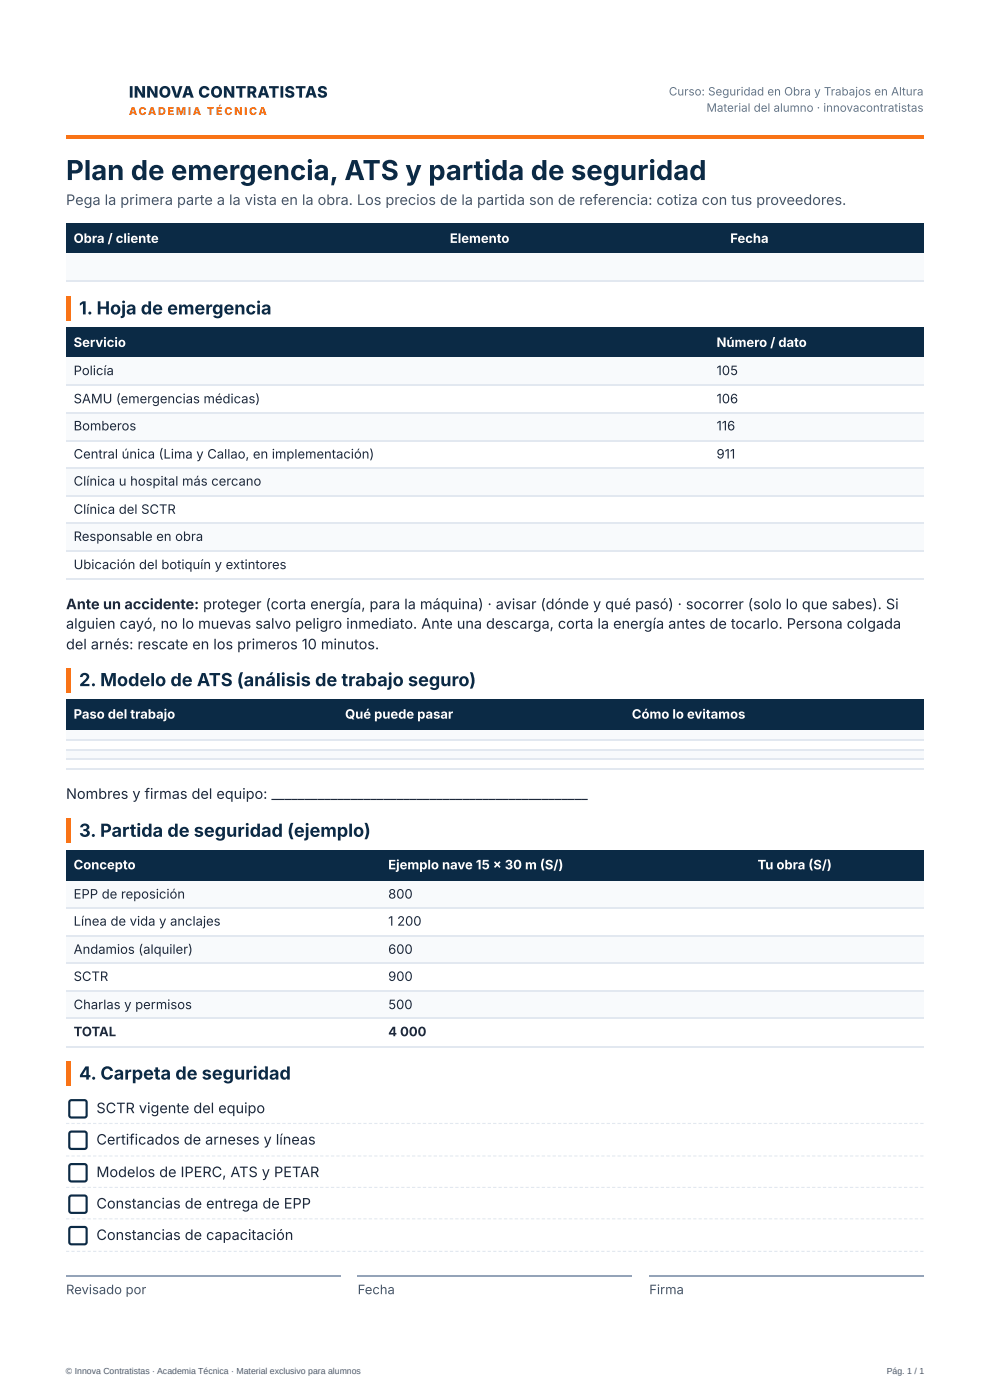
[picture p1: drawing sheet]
<svg xmlns="http://www.w3.org/2000/svg" width="210mm" height="297mm" viewBox="0 0 210 297" stroke-linecap="round" stroke-linejoin="round" font-family="sans-serif">
<path d="M14 28.8h182.1v.7h-182.1z" fill="#f97316"/>
<g fill="#0b2a45">
<path d="M14 47.4h79.9v6.5h-79.9z"/>
<path d="M93.9 47.4h59.6v6.5h-59.6z"/>
<path d="M153.5 47.4h42.6v6.5h-42.6z"/>
</g>
<g fill="#f8fafc">
<path d="M14 53.9h79.9v5.7h-79.9z"/>
<path d="M93.9 53.9h59.6v5.7h-59.6z"/>
<path d="M153.5 53.9h42.6v5.7h-42.6z"/>
</g>
<path d="M14 59.8h182.1" fill="none" stroke="#e2e8f0" stroke-width=".23"/>
<path d="M14 62.9h.9v5.3h-.9z" fill="#f97316"/>
<g fill="#0b2a45">
<path d="M14 69.5h136.5v6.5h-136.5z"/>
<path d="M150.5 69.5h45.6v6.5h-45.6z"/>
</g>
<g fill="#f8fafc">
<path d="M14 76h136.5v5.7h-136.5z"/>
<path d="M150.5 76h45.6v5.7h-45.6z"/>
<path d="M14 87.7h136.5v5.8h-136.5z"/>
<path d="M150.5 87.7h45.6v5.8h-45.6z"/>
<path d="M14 99.5h136.5v5.7h-136.5z"/>
<path d="M150.5 99.5h45.6v5.7h-45.6z"/>
<path d="M14 111.2h136.5v5.8h-136.5z"/>
<path d="M150.5 111.2h45.6v5.8h-45.6z"/>
</g>
<path d="M14 81.9h182.1M14 87.6h182.1M14 93.6h182.1M14 99.4h182.1M14 105.3h182.1M14 111.1h182.1M14 117.1h182.1M14 123.1h182.1" fill="none" stroke="#e2e8f0" stroke-width=".23"/>
<path d="M14 141.8h.9v5.3h-.9z" fill="#f97316"/>
<g fill="#0b2a45">
<path d="M14 148.5h57.6v6.7h-57.6z"/>
<path d="M71.6 148.5h61v6.7h-61z"/>
<path d="M132.6 148.5h63.5v6.7h-63.5z"/>
</g>
<g fill="#f8fafc">
<path d="M14 155.2h57.6v1.8h-57.6z"/>
<path d="M71.6 155.2h61v1.8h-61z"/>
<path d="M132.6 155.2h63.5v1.8h-63.5z"/>
<path d="M14 159.1h57.6v2.1h-57.6z"/>
<path d="M71.6 159.1h61v2.1h-61z"/>
<path d="M132.6 159.1h63.5v2.1h-63.5z"/>
</g>
<path d="M14 157.1h182.1M14 159.2h182.1M14 161.3h182.1M14 163.3h182.1" fill="none" stroke="#e2e8f0" stroke-width=".23"/>
<path d="M14 173.8h.9v5.3h-.9z" fill="#f97316"/>
<g fill="#0b2a45">
<path d="M14 180.5h66.8v6.7h-66.8z"/>
<path d="M80.8 180.5h78.5v6.7h-78.5z"/>
<path d="M159.3 180.5h36.8v6.7h-36.8z"/>
</g>
<g fill="#f8fafc">
<path d="M14 187.2h66.8v5.7h-66.8z"/>
<path d="M80.8 187.2h78.5v5.7h-78.5z"/>
<path d="M159.3 187.2h36.8v5.7h-36.8z"/>
<path d="M14 198.7h66.8v6h-66.8z"/>
<path d="M80.8 198.7h78.5v6h-78.5z"/>
<path d="M159.3 198.7h36.8v6h-36.8z"/>
<path d="M14 210.4h66.8v6h-66.8z"/>
<path d="M80.8 210.4h78.5v6h-78.5z"/>
<path d="M159.3 210.4h36.8v6h-36.8z"/>
</g>
<path d="M14 192.8h182.1M14 198.8h182.1M14 204.5h182.1M14 210.5h182.1M14 216.3h182.1M14 222.3h182.1" fill="none" stroke="#e2e8f0" stroke-width=".23"/>
<path d="M14 225.4h.9v5.3h-.9z" fill="#f97316"/>
<path d="M14 271.1h58.3M75.9 271.1h58.3M137.9 271.1h58.2" fill="none" stroke="#94a3b8" stroke-width=".23"/>
<path d="M14 238.5h.7v.2h-.7zM15.2 238.5h.7v.2h-.7zM16.3 238.5h.7v.2h-.7zM17.5 238.5h.7v.2h-.7zM18.6 238.5h.7v.2h-.7zM19.8 238.5h.7v.2h-.7zM20.9 238.5h.7v.2h-.7zM22.1 238.5h.6v.2h-.6zM23.2 238.5h.7v.2h-.7zM24.4 238.5h.6v.2h-.6zM25.5 238.5h.7v.2h-.7zM26.7 238.5h.6v.2h-.6zM27.8 238.5h.7v.2h-.7zM28.9 238.5h.7v.2h-.7zM30.1 238.5h.7v.2h-.7zM31.2 238.5h.7v.2h-.7zM32.4 238.5h.7v.2h-.7zM33.5 238.5h.7v.2h-.7zM34.7 238.5h.7v.2h-.7zM35.8 238.5h.7v.2h-.7zM37 238.5h.7v.2h-.7zM38.1 238.5h.7v.2h-.7zM39.3 238.5h.7v.2h-.7zM40.4 238.5h.7v.2h-.7zM41.6 238.5h.7v.2h-.7zM42.7 238.5h.7v.2h-.7zM43.9 238.5h.7v.2h-.7zM45 238.5h.7v.2h-.7zM46.2 238.5h.7v.2h-.7zM47.3 238.5h.7v.2h-.7zM48.5 238.5h.7v.2h-.7zM49.6 238.5h.7v.2h-.7zM50.8 238.5h.7v.2h-.7zM51.9 238.5h.7v.2h-.7zM53.1 238.5h.6v.2h-.6zM54.2 238.5h.7v.2h-.7zM55.4 238.5h.6v.2h-.6zM56.5 238.5h.7v.2h-.7zM57.6 238.5h.7v.2h-.7zM58.8 238.5h.7v.2h-.7zM59.9 238.5h.7v.2h-.7zM61.1 238.5h.7v.2h-.7zM62.2 238.5h.7v.2h-.7zM63.4 238.5h.7v.2h-.7zM64.5 238.5h.7v.2h-.7zM65.7 238.5h.7v.2h-.7zM66.8 238.5h.7v.2h-.7zM68 238.5h.7v.2h-.7zM69.1 238.5h.7v.2h-.7zM70.3 238.5h.7v.2h-.7zM71.4 238.5h.7v.2h-.7zM72.6 238.5h.7v.2h-.7zM73.7 238.5h.7v.2h-.7zM74.9 238.5h.7v.2h-.7zM76 238.5h.7v.2h-.7zM77.2 238.5h.7v.2h-.7zM78.3 238.5h.7v.2h-.7zM79.5 238.5h.7v.2h-.7zM80.6 238.5h.7v.2h-.7zM81.8 238.5h.6v.2h-.6zM82.9 238.5h.7v.2h-.7zM84.1 238.5h.6v.2h-.6zM85.2 238.5h.7v.2h-.7zM86.3 238.5h.7v.2h-.7zM87.5 238.5h.7v.2h-.7zM88.6 238.5h.7v.2h-.7zM89.8 238.5h.7v.2h-.7zM90.9 238.5h.7v.2h-.7zM92.1 238.5h.7v.2h-.7zM93.2 238.5h.7v.2h-.7zM94.4 238.5h.7v.2h-.7zM95.5 238.5h.7v.2h-.7zM96.7 238.5h.7v.2h-.7zM97.8 238.5h.7v.2h-.7zM99 238.5h.7v.2h-.7zM100.1 238.5h.7v.2h-.7zM101.3 238.5h.7v.2h-.7zM102.4 238.5h.7v.2h-.7zM103.6 238.5h.7v.2h-.7zM104.7 238.5h.7v.2h-.7zM105.9 238.5h.7v.2h-.7zM107 238.5h.7v.2h-.7zM108.2 238.5h.7v.2h-.7zM109.3 238.5h.7v.2h-.7zM110.5 238.5h.6v.2h-.6zM111.6 238.5h.7v.2h-.7zM112.8 238.5h.6v.2h-.6zM113.9 238.5h.7v.2h-.7zM115 238.5h.7v.2h-.7zM116.2 238.5h.7v.2h-.7zM117.3 238.5h.7v.2h-.7zM118.5 238.5h.7v.2h-.7zM119.6 238.5h.7v.2h-.7zM120.8 238.5h.7v.2h-.7zM121.9 238.5h.7v.2h-.7zM123.1 238.5h.7v.2h-.7zM124.2 238.5h.7v.2h-.7zM125.4 238.5h.7v.2h-.7zM126.5 238.5h.7v.2h-.7zM127.7 238.5h.7v.2h-.7zM128.8 238.5h.7v.2h-.7zM130 238.5h.7v.2h-.7zM131.1 238.5h.7v.2h-.7zM132.3 238.5h.7v.2h-.7zM133.4 238.5h.7v.2h-.7zM134.6 238.5h.7v.2h-.7zM135.7 238.5h.7v.2h-.7zM136.9 238.5h.7v.2h-.7zM138 238.5h.7v.2h-.7zM139.2 238.5h.6v.2h-.6zM140.3 238.5h.7v.2h-.7zM141.5 238.5h.6v.2h-.6zM142.6 238.5h.7v.2h-.7zM143.7 238.5h.7v.2h-.7zM144.9 238.5h.7v.2h-.7zM146 238.5h.7v.2h-.7zM147.2 238.5h.7v.2h-.7zM148.3 238.5h.7v.2h-.7zM149.5 238.5h.7v.2h-.7zM150.6 238.5h.7v.2h-.7zM151.8 238.5h.7v.2h-.7zM152.9 238.5h.7v.2h-.7zM154.1 238.5h.7v.2h-.7zM155.2 238.5h.7v.2h-.7zM156.4 238.5h.7v.2h-.7zM157.5 238.5h.7v.2h-.7zM158.7 238.5h.7v.2h-.7zM159.8 238.5h.7v.2h-.7zM161 238.5h.7v.2h-.7zM162.1 238.5h.7v.2h-.7zM163.3 238.5h.7v.2h-.7zM164.4 238.5h.7v.2h-.7zM165.6 238.5h.7v.2h-.7zM166.7 238.5h.7v.2h-.7zM167.9 238.5h.6v.2h-.6zM169 238.5h.7v.2h-.7zM170.2 238.5h.6v.2h-.6zM171.3 238.5h.7v.2h-.7zM172.5 238.5h.6v.2h-.6zM173.6 238.5h.7v.2h-.7zM174.7 238.5h.7v.2h-.7zM175.9 238.5h.7v.2h-.7zM177 238.5h.7v.2h-.7zM178.2 238.5h.7v.2h-.7zM179.3 238.5h.7v.2h-.7zM180.5 238.5h.7v.2h-.7zM181.6 238.5h.7v.2h-.7zM182.8 238.5h.7v.2h-.7zM183.9 238.5h.7v.2h-.7zM185.1 238.5h.7v.2h-.7zM186.2 238.5h.7v.2h-.7zM187.4 238.5h.7v.2h-.7zM188.5 238.5h.7v.2h-.7zM189.7 238.5h.7v.2h-.7zM190.8 238.5h.7v.2h-.7zM192 238.5h.7v.2h-.7zM193.1 238.5h.7v.2h-.7zM194.3 238.5h.7v.2h-.7zM195.4 238.5h.7v.2h-.7z" fill="#e2e8f0"/>
<path d="M14.8 233.8l.4-.1h2.7l.4 .1 .1 .3v2.8l-.1 .3-.4 .1h-2.7l-.4-.1-.1-.3v-2.8z" fill="none" stroke="#0b2a45" stroke-width=".46"/>
<path d="M14 245.4h.7v.2h-.7zM15.2 245.4h.7v.2h-.7zM16.3 245.4h.7v.2h-.7zM17.5 245.4h.7v.2h-.7zM18.6 245.4h.7v.2h-.7zM19.8 245.4h.7v.2h-.7zM20.9 245.4h.7v.2h-.7zM22.1 245.4h.6v.2h-.6zM23.2 245.4h.7v.2h-.7zM24.4 245.4h.6v.2h-.6zM25.5 245.4h.7v.2h-.7zM26.7 245.4h.6v.2h-.6zM27.8 245.4h.7v.2h-.7zM28.9 245.4h.7v.2h-.7zM30.1 245.4h.7v.2h-.7zM31.2 245.4h.7v.2h-.7zM32.4 245.4h.7v.2h-.7zM33.5 245.4h.7v.2h-.7zM34.7 245.4h.7v.2h-.7zM35.8 245.4h.7v.2h-.7zM37 245.4h.7v.2h-.7zM38.1 245.4h.7v.2h-.7zM39.3 245.4h.7v.2h-.7zM40.4 245.4h.7v.2h-.7zM41.6 245.4h.7v.2h-.7zM42.7 245.4h.7v.2h-.7zM43.9 245.4h.7v.2h-.7zM45 245.4h.7v.2h-.7zM46.2 245.4h.7v.2h-.7zM47.3 245.4h.7v.2h-.7zM48.5 245.4h.7v.2h-.7zM49.6 245.4h.7v.2h-.7zM50.8 245.4h.7v.2h-.7zM51.9 245.4h.7v.2h-.7zM53.1 245.4h.6v.2h-.6zM54.2 245.4h.7v.2h-.7zM55.4 245.4h.6v.2h-.6zM56.5 245.4h.7v.2h-.7zM57.6 245.4h.7v.2h-.7zM58.8 245.4h.7v.2h-.7zM59.9 245.4h.7v.2h-.7zM61.1 245.4h.7v.2h-.7zM62.2 245.4h.7v.2h-.7zM63.4 245.4h.7v.2h-.7zM64.5 245.4h.7v.2h-.7zM65.7 245.4h.7v.2h-.7zM66.8 245.4h.7v.2h-.7zM68 245.4h.7v.2h-.7zM69.1 245.4h.7v.2h-.7zM70.3 245.4h.7v.2h-.7zM71.4 245.4h.7v.2h-.7zM72.6 245.4h.7v.2h-.7zM73.7 245.4h.7v.2h-.7zM74.9 245.4h.7v.2h-.7zM76 245.4h.7v.2h-.7zM77.2 245.4h.7v.2h-.7zM78.3 245.4h.7v.2h-.7zM79.5 245.4h.7v.2h-.7zM80.6 245.4h.7v.2h-.7zM81.8 245.4h.6v.2h-.6zM82.9 245.4h.7v.2h-.7zM84.1 245.4h.6v.2h-.6zM85.2 245.4h.7v.2h-.7zM86.3 245.4h.7v.2h-.7zM87.5 245.4h.7v.2h-.7zM88.6 245.4h.7v.2h-.7zM89.8 245.4h.7v.2h-.7zM90.9 245.4h.7v.2h-.7zM92.1 245.4h.7v.2h-.7zM93.2 245.4h.7v.2h-.7zM94.4 245.4h.7v.2h-.7zM95.5 245.4h.7v.2h-.7zM96.7 245.4h.7v.2h-.7zM97.8 245.4h.7v.2h-.7zM99 245.4h.7v.2h-.7zM100.1 245.4h.7v.2h-.7zM101.3 245.4h.7v.2h-.7zM102.4 245.4h.7v.2h-.7zM103.6 245.4h.7v.2h-.7zM104.7 245.4h.7v.2h-.7zM105.9 245.4h.7v.2h-.7zM107 245.4h.7v.2h-.7zM108.2 245.4h.7v.2h-.7zM109.3 245.4h.7v.2h-.7zM110.5 245.4h.6v.2h-.6zM111.6 245.4h.7v.2h-.7zM112.8 245.4h.6v.2h-.6zM113.9 245.4h.7v.2h-.7zM115 245.4h.7v.2h-.7zM116.2 245.4h.7v.2h-.7zM117.3 245.4h.7v.2h-.7zM118.5 245.4h.7v.2h-.7zM119.6 245.4h.7v.2h-.7zM120.8 245.4h.7v.2h-.7zM121.9 245.4h.7v.2h-.7zM123.1 245.4h.7v.2h-.7zM124.2 245.4h.7v.2h-.7zM125.4 245.4h.7v.2h-.7zM126.5 245.4h.7v.2h-.7zM127.7 245.4h.7v.2h-.7zM128.8 245.4h.7v.2h-.7zM130 245.4h.7v.2h-.7zM131.1 245.4h.7v.2h-.7zM132.3 245.4h.7v.2h-.7zM133.4 245.4h.7v.2h-.7zM134.6 245.4h.7v.2h-.7zM135.7 245.4h.7v.2h-.7zM136.9 245.4h.7v.2h-.7zM138 245.4h.7v.2h-.7zM139.2 245.4h.6v.2h-.6zM140.3 245.4h.7v.2h-.7zM141.5 245.4h.6v.2h-.6zM142.6 245.4h.7v.2h-.7zM143.7 245.4h.7v.2h-.7zM144.9 245.4h.7v.2h-.7zM146 245.4h.7v.2h-.7zM147.2 245.4h.7v.2h-.7zM148.3 245.4h.7v.2h-.7zM149.5 245.4h.7v.2h-.7zM150.6 245.4h.7v.2h-.7zM151.8 245.4h.7v.2h-.7zM152.9 245.4h.7v.2h-.7zM154.1 245.4h.7v.2h-.7zM155.2 245.4h.7v.2h-.7zM156.4 245.4h.7v.2h-.7zM157.5 245.4h.7v.2h-.7zM158.7 245.4h.7v.2h-.7zM159.8 245.4h.7v.2h-.7zM161 245.4h.7v.2h-.7zM162.1 245.4h.7v.2h-.7zM163.3 245.4h.7v.2h-.7zM164.4 245.4h.7v.2h-.7zM165.6 245.4h.7v.2h-.7zM166.7 245.4h.7v.2h-.7zM167.9 245.4h.6v.2h-.6zM169 245.4h.7v.2h-.7zM170.2 245.4h.6v.2h-.6zM171.3 245.4h.7v.2h-.7zM172.5 245.4h.6v.2h-.6zM173.6 245.4h.7v.2h-.7zM174.7 245.4h.7v.2h-.7zM175.9 245.4h.7v.2h-.7zM177 245.4h.7v.2h-.7zM178.2 245.4h.7v.2h-.7zM179.3 245.4h.7v.2h-.7zM180.5 245.4h.7v.2h-.7zM181.6 245.4h.7v.2h-.7zM182.8 245.4h.7v.2h-.7zM183.9 245.4h.7v.2h-.7zM185.1 245.4h.7v.2h-.7zM186.2 245.4h.7v.2h-.7zM187.4 245.4h.7v.2h-.7zM188.5 245.4h.7v.2h-.7zM189.7 245.4h.7v.2h-.7zM190.8 245.4h.7v.2h-.7zM192 245.4h.7v.2h-.7zM193.1 245.4h.7v.2h-.7zM194.3 245.4h.7v.2h-.7zM195.4 245.4h.7v.2h-.7z" fill="#e2e8f0"/>
<path d="M14.8 240.5l.4-.2h2.7l.4 .2 .1 .3v2.8l-.1 .3-.4 .1h-2.7l-.4-.1-.1-.3v-2.8z" fill="none" stroke="#0b2a45" stroke-width=".46"/>
<path d="M14 252.1h.7v.2h-.7zM15.2 252.1h.7v.2h-.7zM16.3 252.1h.7v.2h-.7zM17.5 252.1h.7v.2h-.7zM18.6 252.1h.7v.2h-.7zM19.8 252.1h.7v.2h-.7zM20.9 252.1h.7v.2h-.7zM22.1 252.1h.6v.2h-.6zM23.2 252.1h.7v.2h-.7zM24.4 252.1h.6v.2h-.6zM25.5 252.1h.7v.2h-.7zM26.7 252.1h.6v.2h-.6zM27.8 252.1h.7v.2h-.7zM28.9 252.1h.7v.2h-.7zM30.1 252.1h.7v.2h-.7zM31.2 252.1h.7v.2h-.7zM32.4 252.1h.7v.2h-.7zM33.5 252.1h.7v.2h-.7zM34.7 252.1h.7v.2h-.7zM35.8 252.1h.7v.2h-.7zM37 252.1h.7v.2h-.7zM38.1 252.1h.7v.2h-.7zM39.3 252.1h.7v.2h-.7zM40.4 252.1h.7v.2h-.7zM41.6 252.1h.7v.2h-.7zM42.7 252.1h.7v.2h-.7zM43.9 252.1h.7v.2h-.7zM45 252.1h.7v.2h-.7zM46.2 252.1h.7v.2h-.7zM47.3 252.1h.7v.2h-.7zM48.5 252.1h.7v.2h-.7zM49.6 252.1h.7v.2h-.7zM50.8 252.1h.7v.2h-.7zM51.9 252.1h.7v.2h-.7zM53.1 252.1h.6v.2h-.6zM54.2 252.1h.7v.2h-.7zM55.4 252.1h.6v.2h-.6zM56.5 252.1h.7v.2h-.7zM57.6 252.1h.7v.2h-.7zM58.8 252.1h.7v.2h-.7zM59.9 252.1h.7v.2h-.7zM61.1 252.1h.7v.2h-.7zM62.2 252.1h.7v.2h-.7zM63.4 252.1h.7v.2h-.7zM64.5 252.1h.7v.2h-.7zM65.7 252.1h.7v.2h-.7zM66.8 252.1h.7v.2h-.7zM68 252.1h.7v.2h-.7zM69.1 252.1h.7v.2h-.7zM70.3 252.1h.7v.2h-.7zM71.4 252.1h.7v.2h-.7zM72.6 252.1h.7v.2h-.7zM73.7 252.1h.7v.2h-.7zM74.9 252.1h.7v.2h-.7zM76 252.1h.7v.2h-.7zM77.2 252.1h.7v.2h-.7zM78.3 252.1h.7v.2h-.7zM79.5 252.1h.7v.2h-.7zM80.6 252.1h.7v.2h-.7zM81.8 252.1h.6v.2h-.6zM82.9 252.1h.7v.2h-.7zM84.1 252.1h.6v.2h-.6zM85.2 252.1h.7v.2h-.7zM86.3 252.1h.7v.2h-.7zM87.5 252.1h.7v.2h-.7zM88.6 252.1h.7v.2h-.7zM89.8 252.1h.7v.2h-.7zM90.9 252.1h.7v.2h-.7zM92.1 252.1h.7v.2h-.7zM93.2 252.1h.7v.2h-.7zM94.4 252.1h.7v.2h-.7zM95.5 252.1h.7v.2h-.7zM96.7 252.1h.7v.2h-.7zM97.8 252.1h.7v.2h-.7zM99 252.1h.7v.2h-.7zM100.1 252.1h.7v.2h-.7zM101.3 252.1h.7v.2h-.7zM102.4 252.1h.7v.2h-.7zM103.6 252.1h.7v.2h-.7zM104.7 252.1h.7v.2h-.7zM105.9 252.1h.7v.2h-.7zM107 252.1h.7v.2h-.7zM108.2 252.1h.7v.2h-.7zM109.3 252.1h.7v.2h-.7zM110.5 252.1h.6v.2h-.6zM111.6 252.1h.7v.2h-.7zM112.8 252.1h.6v.2h-.6zM113.9 252.1h.7v.2h-.7zM115 252.1h.7v.2h-.7zM116.2 252.1h.7v.2h-.7zM117.3 252.1h.7v.2h-.7zM118.5 252.1h.7v.2h-.7zM119.6 252.1h.7v.2h-.7zM120.8 252.1h.7v.2h-.7zM121.9 252.1h.7v.2h-.7zM123.1 252.1h.7v.2h-.7zM124.2 252.1h.7v.2h-.7zM125.4 252.1h.7v.2h-.7zM126.5 252.1h.7v.2h-.7zM127.7 252.1h.7v.2h-.7zM128.8 252.1h.7v.2h-.7zM130 252.1h.7v.2h-.7zM131.1 252.1h.7v.2h-.7zM132.3 252.1h.7v.2h-.7zM133.4 252.1h.7v.2h-.7zM134.6 252.1h.7v.2h-.7zM135.7 252.1h.7v.2h-.7zM136.9 252.1h.7v.2h-.7zM138 252.1h.7v.2h-.7zM139.2 252.1h.6v.2h-.6zM140.3 252.1h.7v.2h-.7zM141.5 252.1h.6v.2h-.6zM142.6 252.1h.7v.2h-.7zM143.7 252.1h.7v.2h-.7zM144.9 252.1h.7v.2h-.7zM146 252.1h.7v.2h-.7zM147.2 252.1h.7v.2h-.7zM148.3 252.1h.7v.2h-.7zM149.5 252.1h.7v.2h-.7zM150.6 252.1h.7v.2h-.7zM151.8 252.1h.7v.2h-.7zM152.9 252.1h.7v.2h-.7zM154.1 252.1h.7v.2h-.7zM155.2 252.1h.7v.2h-.7zM156.4 252.1h.7v.2h-.7zM157.5 252.1h.7v.2h-.7zM158.7 252.1h.7v.2h-.7zM159.8 252.1h.7v.2h-.7zM161 252.1h.7v.2h-.7zM162.1 252.1h.7v.2h-.7zM163.3 252.1h.7v.2h-.7zM164.4 252.1h.7v.2h-.7zM165.6 252.1h.7v.2h-.7zM166.7 252.1h.7v.2h-.7zM167.9 252.1h.6v.2h-.6zM169 252.1h.7v.2h-.7zM170.2 252.1h.6v.2h-.6zM171.3 252.1h.7v.2h-.7zM172.5 252.1h.6v.2h-.6zM173.6 252.1h.7v.2h-.7zM174.7 252.1h.7v.2h-.7zM175.9 252.1h.7v.2h-.7zM177 252.1h.7v.2h-.7zM178.2 252.1h.7v.2h-.7zM179.3 252.1h.7v.2h-.7zM180.5 252.1h.7v.2h-.7zM181.6 252.1h.7v.2h-.7zM182.8 252.1h.7v.2h-.7zM183.9 252.1h.7v.2h-.7zM185.1 252.1h.7v.2h-.7zM186.2 252.1h.7v.2h-.7zM187.4 252.1h.7v.2h-.7zM188.5 252.1h.7v.2h-.7zM189.7 252.1h.7v.2h-.7zM190.8 252.1h.7v.2h-.7zM192 252.1h.7v.2h-.7zM193.1 252.1h.7v.2h-.7zM194.3 252.1h.7v.2h-.7zM195.4 252.1h.7v.2h-.7z" fill="#e2e8f0"/>
<path d="M14.8 247.4l.4-.2h2.7l.4 .2 .1 .3v2.8l-.1 .3-.4 .1h-2.7l-.4-.1-.1-.3v-2.8z" fill="none" stroke="#0b2a45" stroke-width=".46"/>
<path d="M14 258.8h.7v.2h-.7zM15.2 258.8h.7v.2h-.7zM16.3 258.8h.7v.2h-.7zM17.5 258.8h.7v.2h-.7zM18.6 258.8h.7v.2h-.7zM19.8 258.8h.7v.2h-.7zM20.9 258.8h.7v.2h-.7zM22.1 258.8h.6v.2h-.6zM23.2 258.8h.7v.2h-.7zM24.4 258.8h.6v.2h-.6zM25.5 258.8h.7v.2h-.7zM26.7 258.8h.6v.2h-.6zM27.8 258.8h.7v.2h-.7zM28.9 258.8h.7v.2h-.7zM30.1 258.8h.7v.2h-.7zM31.2 258.8h.7v.2h-.7zM32.4 258.8h.7v.2h-.7zM33.5 258.8h.7v.2h-.7zM34.7 258.8h.7v.2h-.7zM35.8 258.8h.7v.2h-.7zM37 258.8h.7v.2h-.7zM38.1 258.8h.7v.2h-.7zM39.3 258.8h.7v.2h-.7zM40.4 258.8h.7v.2h-.7zM41.6 258.8h.7v.2h-.7zM42.7 258.8h.7v.2h-.7zM43.9 258.8h.7v.2h-.7zM45 258.8h.7v.2h-.7zM46.2 258.8h.7v.2h-.7zM47.3 258.8h.7v.2h-.7zM48.5 258.8h.7v.2h-.7zM49.6 258.8h.7v.2h-.7zM50.8 258.8h.7v.2h-.7zM51.9 258.8h.7v.2h-.7zM53.1 258.8h.6v.2h-.6zM54.2 258.8h.7v.2h-.7zM55.4 258.8h.6v.2h-.6zM56.5 258.8h.7v.2h-.7zM57.6 258.8h.7v.2h-.7zM58.8 258.8h.7v.2h-.7zM59.9 258.8h.7v.2h-.7zM61.1 258.8h.7v.2h-.7zM62.2 258.8h.7v.2h-.7zM63.4 258.8h.7v.2h-.7zM64.5 258.8h.7v.2h-.7zM65.7 258.8h.7v.2h-.7zM66.8 258.8h.7v.2h-.7zM68 258.8h.7v.2h-.7zM69.1 258.8h.7v.2h-.7zM70.3 258.8h.7v.2h-.7zM71.4 258.8h.7v.2h-.7zM72.6 258.8h.7v.2h-.7zM73.7 258.8h.7v.2h-.7zM74.9 258.8h.7v.2h-.7zM76 258.8h.7v.2h-.7zM77.2 258.8h.7v.2h-.7zM78.3 258.8h.7v.2h-.7zM79.5 258.8h.7v.2h-.7zM80.6 258.8h.7v.2h-.7zM81.8 258.8h.6v.2h-.6zM82.9 258.8h.7v.2h-.7zM84.1 258.8h.6v.2h-.6zM85.2 258.8h.7v.2h-.7zM86.3 258.8h.7v.2h-.7zM87.5 258.8h.7v.2h-.7zM88.6 258.8h.7v.2h-.7zM89.8 258.8h.7v.2h-.7zM90.9 258.8h.7v.2h-.7zM92.1 258.8h.7v.2h-.7zM93.2 258.8h.7v.2h-.7zM94.4 258.8h.7v.2h-.7zM95.5 258.8h.7v.2h-.7zM96.7 258.8h.7v.2h-.7zM97.8 258.8h.7v.2h-.7zM99 258.8h.7v.2h-.7zM100.1 258.8h.7v.2h-.7zM101.3 258.8h.7v.2h-.7zM102.4 258.8h.7v.2h-.7zM103.6 258.8h.7v.2h-.7zM104.7 258.8h.7v.2h-.7zM105.9 258.8h.7v.2h-.7zM107 258.8h.7v.2h-.7zM108.2 258.8h.7v.2h-.7zM109.3 258.8h.7v.2h-.7zM110.5 258.8h.6v.2h-.6zM111.6 258.8h.7v.2h-.7zM112.8 258.8h.6v.2h-.6zM113.9 258.8h.7v.2h-.7zM115 258.8h.7v.2h-.7zM116.2 258.8h.7v.2h-.7zM117.3 258.8h.7v.2h-.7zM118.5 258.8h.7v.2h-.7zM119.6 258.8h.7v.2h-.7zM120.8 258.8h.7v.2h-.7zM121.9 258.8h.7v.2h-.7zM123.1 258.8h.7v.2h-.7zM124.2 258.8h.7v.2h-.7zM125.4 258.8h.7v.2h-.7zM126.5 258.8h.7v.2h-.7zM127.7 258.8h.7v.2h-.7zM128.8 258.8h.7v.2h-.7zM130 258.8h.7v.2h-.7zM131.1 258.8h.7v.2h-.7zM132.3 258.8h.7v.2h-.7zM133.4 258.8h.7v.2h-.7zM134.6 258.8h.7v.2h-.7zM135.7 258.8h.7v.2h-.7zM136.9 258.8h.7v.2h-.7zM138 258.8h.7v.2h-.7zM139.2 258.8h.6v.2h-.6zM140.3 258.8h.7v.2h-.7zM141.5 258.8h.6v.2h-.6zM142.6 258.8h.7v.2h-.7zM143.7 258.8h.7v.2h-.7zM144.9 258.8h.7v.2h-.7zM146 258.8h.7v.2h-.7zM147.2 258.8h.7v.2h-.7zM148.3 258.8h.7v.2h-.7zM149.5 258.8h.7v.2h-.7zM150.6 258.8h.7v.2h-.7zM151.8 258.8h.7v.2h-.7zM152.9 258.8h.7v.2h-.7zM154.1 258.8h.7v.2h-.7zM155.2 258.8h.7v.2h-.7zM156.4 258.8h.7v.2h-.7zM157.5 258.8h.7v.2h-.7zM158.7 258.8h.7v.2h-.7zM159.8 258.8h.7v.2h-.7zM161 258.8h.7v.2h-.7zM162.1 258.8h.7v.2h-.7zM163.3 258.8h.7v.2h-.7zM164.4 258.8h.7v.2h-.7zM165.6 258.8h.7v.2h-.7zM166.7 258.8h.7v.2h-.7zM167.9 258.8h.6v.2h-.6zM169 258.8h.7v.2h-.7zM170.2 258.8h.6v.2h-.6zM171.3 258.8h.7v.2h-.7zM172.5 258.8h.6v.2h-.6zM173.6 258.8h.7v.2h-.7zM174.7 258.8h.7v.2h-.7zM175.9 258.8h.7v.2h-.7zM177 258.8h.7v.2h-.7zM178.2 258.8h.7v.2h-.7zM179.3 258.8h.7v.2h-.7zM180.5 258.8h.7v.2h-.7zM181.6 258.8h.7v.2h-.7zM182.8 258.8h.7v.2h-.7zM183.9 258.8h.7v.2h-.7zM185.1 258.8h.7v.2h-.7zM186.2 258.8h.7v.2h-.7zM187.4 258.8h.7v.2h-.7zM188.5 258.8h.7v.2h-.7zM189.7 258.8h.7v.2h-.7zM190.8 258.8h.7v.2h-.7zM192 258.8h.7v.2h-.7zM193.1 258.8h.7v.2h-.7zM194.3 258.8h.7v.2h-.7zM195.4 258.8h.7v.2h-.7z" fill="#e2e8f0"/>
<path d="M14.8 254.1l.4-.2h2.7l.4 .2 .1 .3v2.7l-.1 .4-.4 .1h-2.7l-.4-.1-.1-.4v-2.7z" fill="none" stroke="#0b2a45" stroke-width=".46"/>
<path d="M14 265.7h.7v.2h-.7zM15.2 265.7h.7v.2h-.7zM16.3 265.7h.7v.2h-.7zM17.5 265.7h.7v.2h-.7zM18.6 265.7h.7v.2h-.7zM19.8 265.7h.7v.2h-.7zM20.9 265.7h.7v.2h-.7zM22.1 265.7h.6v.2h-.6zM23.2 265.7h.7v.2h-.7zM24.4 265.7h.6v.2h-.6zM25.5 265.7h.7v.2h-.7zM26.7 265.7h.6v.2h-.6zM27.8 265.7h.7v.2h-.7zM28.9 265.7h.7v.2h-.7zM30.1 265.7h.7v.2h-.7zM31.2 265.7h.7v.2h-.7zM32.4 265.7h.7v.2h-.7zM33.5 265.7h.7v.2h-.7zM34.7 265.7h.7v.2h-.7zM35.8 265.7h.7v.2h-.7zM37 265.7h.7v.2h-.7zM38.1 265.7h.7v.2h-.7zM39.3 265.7h.7v.2h-.7zM40.4 265.7h.7v.2h-.7zM41.6 265.7h.7v.2h-.7zM42.7 265.7h.7v.2h-.7zM43.9 265.7h.7v.2h-.7zM45 265.7h.7v.2h-.7zM46.2 265.7h.7v.2h-.7zM47.3 265.7h.7v.2h-.7zM48.5 265.7h.7v.2h-.7zM49.6 265.7h.7v.2h-.7zM50.8 265.7h.7v.2h-.7zM51.9 265.7h.7v.2h-.7zM53.1 265.7h.6v.2h-.6zM54.2 265.7h.7v.2h-.7zM55.4 265.7h.6v.2h-.6zM56.5 265.7h.7v.2h-.7zM57.6 265.7h.7v.2h-.7zM58.8 265.7h.7v.2h-.7zM59.9 265.7h.7v.2h-.7zM61.1 265.7h.7v.2h-.7zM62.2 265.7h.7v.2h-.7zM63.4 265.7h.7v.2h-.7zM64.5 265.7h.7v.2h-.7zM65.7 265.7h.7v.2h-.7zM66.8 265.7h.7v.2h-.7zM68 265.7h.7v.2h-.7zM69.1 265.7h.7v.2h-.7zM70.3 265.7h.7v.2h-.7zM71.4 265.7h.7v.2h-.7zM72.6 265.7h.7v.2h-.7zM73.7 265.7h.7v.2h-.7zM74.9 265.7h.7v.2h-.7zM76 265.7h.7v.2h-.7zM77.2 265.7h.7v.2h-.7zM78.3 265.7h.7v.2h-.7zM79.5 265.7h.7v.2h-.7zM80.6 265.7h.7v.2h-.7zM81.8 265.7h.6v.2h-.6zM82.9 265.7h.7v.2h-.7zM84.1 265.7h.6v.2h-.6zM85.2 265.7h.7v.2h-.7zM86.3 265.7h.7v.2h-.7zM87.5 265.7h.7v.2h-.7zM88.6 265.7h.7v.2h-.7zM89.8 265.7h.7v.2h-.7zM90.9 265.7h.7v.2h-.7zM92.1 265.7h.7v.2h-.7zM93.2 265.7h.7v.2h-.7zM94.4 265.7h.7v.2h-.7zM95.5 265.7h.7v.2h-.7zM96.7 265.7h.7v.2h-.7zM97.8 265.7h.7v.2h-.7zM99 265.7h.7v.2h-.7zM100.1 265.7h.7v.2h-.7zM101.3 265.7h.7v.2h-.7zM102.4 265.7h.7v.2h-.7zM103.6 265.7h.7v.2h-.7zM104.7 265.7h.7v.2h-.7zM105.9 265.7h.7v.2h-.7zM107 265.7h.7v.2h-.7zM108.2 265.7h.7v.2h-.7zM109.3 265.7h.7v.2h-.7zM110.5 265.7h.6v.2h-.6zM111.6 265.7h.7v.2h-.7zM112.8 265.7h.6v.2h-.6zM113.9 265.7h.7v.2h-.7zM115 265.7h.7v.2h-.7zM116.2 265.7h.7v.2h-.7zM117.3 265.7h.7v.2h-.7zM118.5 265.7h.7v.2h-.7zM119.6 265.7h.7v.2h-.7zM120.8 265.7h.7v.2h-.7zM121.9 265.7h.7v.2h-.7zM123.1 265.7h.7v.2h-.7zM124.2 265.7h.7v.2h-.7zM125.4 265.7h.7v.2h-.7zM126.5 265.7h.7v.2h-.7zM127.7 265.7h.7v.2h-.7zM128.8 265.7h.7v.2h-.7zM130 265.7h.7v.2h-.7zM131.1 265.7h.7v.2h-.7zM132.3 265.7h.7v.2h-.7zM133.4 265.7h.7v.2h-.7zM134.6 265.7h.7v.2h-.7zM135.7 265.7h.7v.2h-.7zM136.9 265.7h.7v.2h-.7zM138 265.7h.7v.2h-.7zM139.2 265.7h.6v.2h-.6zM140.3 265.7h.7v.2h-.7zM141.5 265.7h.6v.2h-.6zM142.6 265.7h.7v.2h-.7zM143.7 265.7h.7v.2h-.7zM144.9 265.7h.7v.2h-.7zM146 265.7h.7v.2h-.7zM147.2 265.7h.7v.2h-.7zM148.3 265.7h.7v.2h-.7zM149.5 265.7h.7v.2h-.7zM150.6 265.7h.7v.2h-.7zM151.8 265.7h.7v.2h-.7zM152.9 265.7h.7v.2h-.7zM154.1 265.7h.7v.2h-.7zM155.2 265.7h.7v.2h-.7zM156.4 265.7h.7v.2h-.7zM157.5 265.7h.7v.2h-.7zM158.7 265.7h.7v.2h-.7zM159.8 265.7h.7v.2h-.7zM161 265.7h.7v.2h-.7zM162.1 265.7h.7v.2h-.7zM163.3 265.7h.7v.2h-.7zM164.4 265.7h.7v.2h-.7zM165.6 265.7h.7v.2h-.7zM166.7 265.7h.7v.2h-.7zM167.9 265.7h.6v.2h-.6zM169 265.7h.7v.2h-.7zM170.2 265.7h.6v.2h-.6zM171.3 265.7h.7v.2h-.7zM172.5 265.7h.6v.2h-.6zM173.6 265.7h.7v.2h-.7zM174.7 265.7h.7v.2h-.7zM175.9 265.7h.7v.2h-.7zM177 265.7h.7v.2h-.7zM178.2 265.7h.7v.2h-.7zM179.3 265.7h.7v.2h-.7zM180.5 265.7h.7v.2h-.7zM181.6 265.7h.7v.2h-.7zM182.8 265.7h.7v.2h-.7zM183.9 265.7h.7v.2h-.7zM185.1 265.7h.7v.2h-.7zM186.2 265.7h.7v.2h-.7zM187.4 265.7h.7v.2h-.7zM188.5 265.7h.7v.2h-.7zM189.7 265.7h.7v.2h-.7zM190.8 265.7h.7v.2h-.7zM192 265.7h.7v.2h-.7zM193.1 265.7h.7v.2h-.7zM194.3 265.7h.7v.2h-.7zM195.4 265.7h.7v.2h-.7z" fill="#e2e8f0"/>
<path d="M14.8 260.7l.4-.1h2.7l.4 .1 .1 .4v2.7l-.1 .3-.4 .2h-2.7l-.4-.2-.1-.3v-2.7z" fill="none" stroke="#0b2a45" stroke-width=".46"/>
<text font-size="5.8" fill="#0b2a45" x="14" y="38.2">Plan de emergencia, ATS y partida de seguridad</text>
<g font-size="3.8" fill="#0b2a45">
<text x="16.8" y="66.8">1. Hoja de emergencia</text>
<text x="16.8" y="145.7">2. Modelo de ATS (análisis de trabajo seguro)</text>
<text x="16.8" y="177.7">3. Partida de seguridad (ejemplo)</text>
<text x="16.8" y="229.3">4. Carpeta de seguridad</text>
</g>
<text font-size="3.4" fill="#0b2a45" x="27.4" y="20.7">INNOVA CONTRATISTAS</text>
<text font-size="3.1" fill="#475569" x="14" y="43.5">Pega la primera parte a la vista en la obra. Los precios de la partida son de referencia: cotiza con tus proveedores.</text>
<g font-size="3.1" fill="#1e293b">
<text x="14" y="129.4">Ante un accidente: proteger (corta energía, para la máquina) · avisar (dónde y qué pasó) · socorrer (solo lo que sabes). Si</text>
<text x="14" y="133.5">alguien cayó, no lo muevas salvo peligro inmediato. Ante una descarga, corta la energía antes de tocarlo. Persona colgada</text>
<text x="14" y="137.9">del arnés: rescate en los primeros 10 minutos.</text>
<text x="14" y="169.7">Nombres y firmas del equipo: ________________________________________________</text>
<text x="20.5" y="236.4">SCTR vigente del equipo</text>
<text x="20.5" y="243.1">Certificados de arneses y líneas</text>
<text x="20.5" y="250">Modelos de IPERC, ATS y PETAR</text>
<text x="20.5" y="256.7">Constancias de entrega de EPP</text>
<text x="20.5" y="263.4">Constancias de capacitación</text>
</g>
<g font-size="2.8" fill="#fff">
<text x="15.6" y="51.6">Obra / cliente</text>
<text x="95.5" y="51.6">Elemento</text>
<text x="155.1" y="51.6">Fecha</text>
<text x="15.6" y="73.7">Servicio</text>
<text x="152.2" y="73.7">Número / dato</text>
<text x="15.6" y="152.6">Paso del trabajo</text>
<text x="73.3" y="152.6">Qué puede pasar</text>
<text x="134.2" y="152.6">Cómo lo evitamos</text>
<text x="15.6" y="184.6">Concepto</text>
<text x="82.4" y="184.6">Ejemplo nave 15 × 30 m (S/)</text>
<text x="160.9" y="184.6">Tu obra (S/)</text>
</g>
<g font-size="2.8" fill="#1e293b">
<text x="15.6" y="79.7">Policía</text>
<text x="152.2" y="79.7">105</text>
<text x="15.6" y="85.7">SAMU (emergencias médicas)</text>
<text x="152.2" y="85.7">106</text>
<text x="15.6" y="91.4">Bomberos</text>
<text x="152.2" y="91.4">116</text>
<text x="15.6" y="97.4">Central única (Lima y Callao, en implementación)</text>
<text x="152.2" y="97.4">911</text>
<text x="15.6" y="103.2">Clínica u hospital más cercano</text>
<text x="15.6" y="109.1">Clínica del SCTR</text>
<text x="15.6" y="114.9">Responsable en obra</text>
<text x="15.6" y="120.9">Ubicación del botiquín y extintores</text>
<text x="15.6" y="190.9">EPP de reposición</text>
<text x="82.4" y="190.9">800</text>
<text x="15.6" y="196.6">Línea de vida y anclajes</text>
<text x="82.4" y="196.6">1</text>
<text x="84.3" y="196.6">200</text>
<text x="15.6" y="202.6">Andamios (alquiler)</text>
<text x="82.4" y="202.6">600</text>
<text x="15.6" y="208.3">SCTR</text>
<text x="82.4" y="208.3">900</text>
<text x="15.6" y="214.3">Charlas y permisos</text>
<text x="82.4" y="214.3">500</text>
<text x="15.6" y="220.1">TOTAL</text>
<text x="82.4" y="220.1">4</text>
<text x="85" y="220.1">000</text>
</g>
<g font-size="2.8" fill="#475569">
<text x="14" y="274.9">Revisado por</text>
<text x="75.9" y="274.9">Fecha</text>
<text x="137.9" y="274.9">Firma</text>
</g>
<g font-size="2.5" fill="#64748b">
<text x="142" y="20.3">Curso: Seguridad en Obra y Trabajos en Altura</text>
<text x="150" y="23.7">Material del alumno · innovacontratistas</text>
</g>
<text font-size="2.3" fill="#f97316" x="27.4" y="24.4">ACADEMIA TÉCNICA</text>
<g font-size="1.9" fill="#505864">
<text x="14" y="291.8">© Innova Contratistas · Academia Técnica · Material exclusivo para alumnos</text>
<text x="188.3" y="291.8">Pág. 1 / 1</text>
</g>
</svg>
